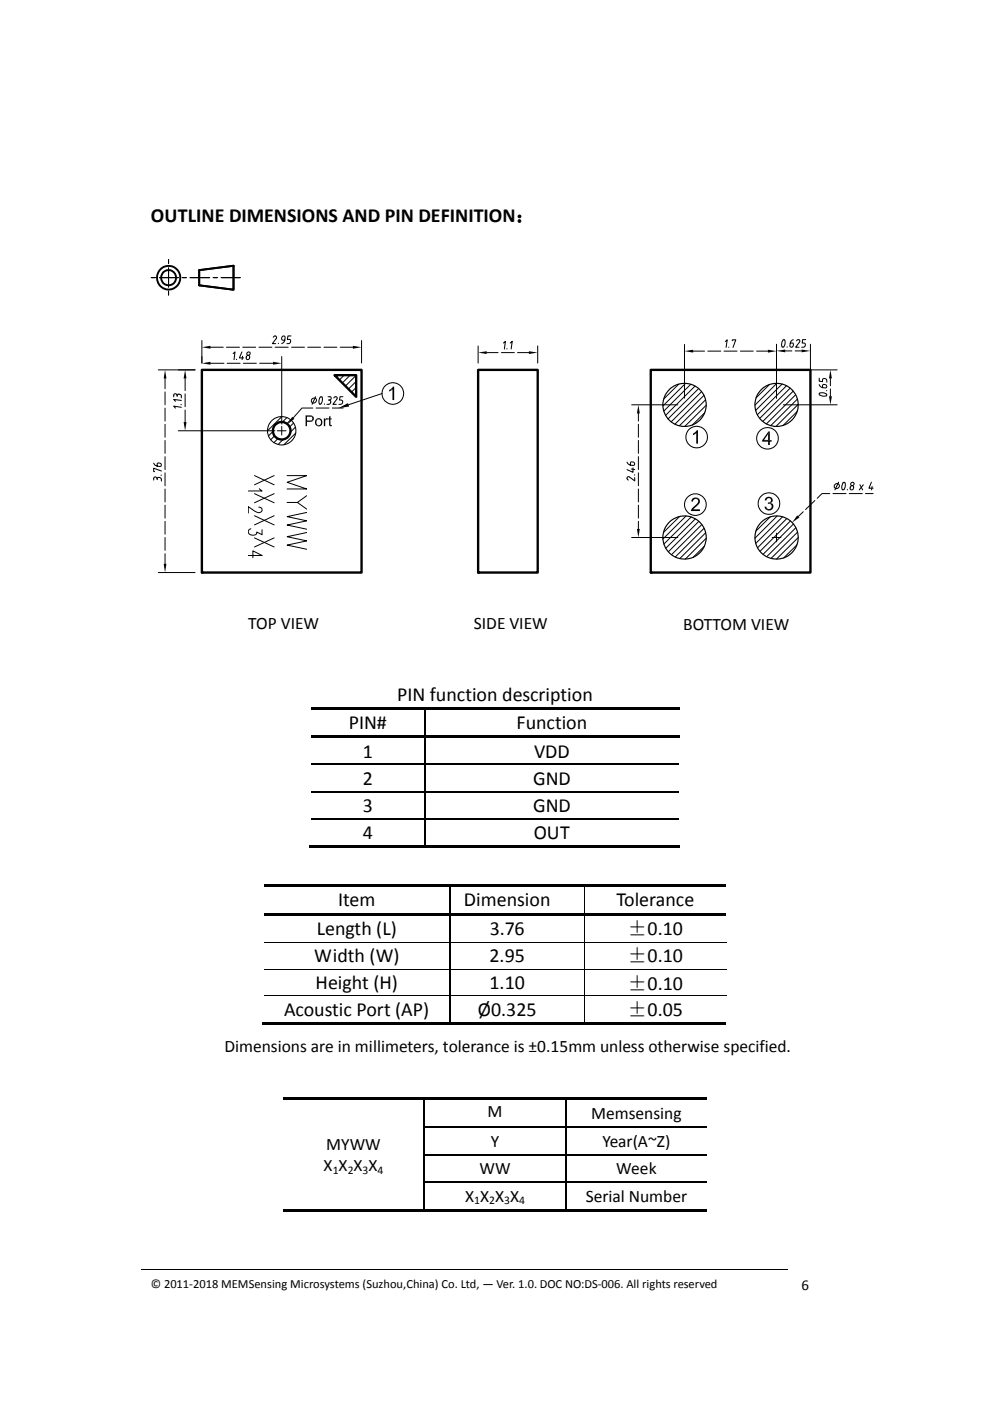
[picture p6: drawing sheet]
<svg xmlns="http://www.w3.org/2000/svg" width="210mm" height="297mm" viewBox="0 0 210 297" stroke-linecap="round" stroke-linejoin="round" font-family="sans-serif">
<g fill="none" stroke="#000" stroke-width=".21">
<path d="M32.1 58.9h.9M33.8 58.9h4.1M35.8 55v.9M35.8 56.8v4.1M38.7 58.9h.8M40.3 58.9h4.2M45.2 58.9h.9M46.9 58.9h4.1M33.6 78.4h7.8M35.8 61.7v.9M42.8 72.2v4.8M44.6 73.6h2.7"/>
<path d="M44.6 77h2.9M48 73.6h2.8M48.2 77h2.7M51.5 73.6h2.7M51.6 77h2.8M54.9 73.6h2.8M55.1 77h2.8M58.4 73.6h2.7M59.8 75.6v14.3M61.8 73.6h2.8M65.3 73.6h2.7M68.7 73.6h2.8"/>
<path d="M71.7 79.5l-.4 .4M72.1 73.6h2.7M73 79.5l-1 1.1M74.3 79.5l-1.7 1.7M75.5 79.6l-2.2 2.3M76.7 72.2v4.8M101.4 73.3v3.7M103.2 74.8h2.4M106.3 74.8h2.8M109.8 74.8h2.4M114 73.3v3.7M145.2 73v11.4"/>
<path d="M147 74.4h2.4M150.1 74.4h2.8M153.6 74.4h2.7M157 74.4h2.8M160.5 74.4h2.4M164.7 73v11.4M166.1 78.4h11.5M166.5 74.4h1.5M168.7 74.4h1.3M171.9 73v11.4M35 80.2v2.2M35 83.1v2.7"/>
<path d="M35 86.5v2.8M35 90v2.7M35 93.4v2.7M35 96.8v2.8M37.8 91.3h20.5M39.3 80.2v2.6M39.3 83.5v2.7M39.3 86.9v2.6M57.9 91.5l-1 .9M58.2 92.4l-.8 .8M58.8 91.3h1.9M58.9 93l-.8 .9"/>
<path d="M59.8 90.4v1.8M59.8 88.3l-3.1 3M60.1 93.2l-1.1 1M60.9 88.5l-1 1M61.7 89l-.9 .8M62.3 89.7l-.9 .8M62.7 90.6l-1.1 1M62.7 91.8l-2.5 2.5M66.3 86.5h-2.2l-1.9 2.1M67 86.5h2.8M70.5 86.5h2.3M75.5 80.9l-1.6 1.6"/>
<path d="M75.5 82.1l-1 1M75.5 83.4l-.3 .4M81 83.4l-7.1 2.4M134 85.8h9.8M135.4 87.7v1.6M135.4 90v2.7M135.4 93.4v2.7M135.4 96.8v2.8M144 81.4l-3.2 3.2M145.4 81.3l-4.8 4.8M146.5 81.5l-5.7 5.7M147.4 81.9l-6.2 6.2"/>
<path d="M148.2 82.4l-6.5 6.4M148.8 83l-6.5 6.5M149.3 83.8l-6.1 6.1M149.5 87.5l-2.6 2.6M149.6 84.8l-5.5 5.5M149.8 85.9l-4.6 4.5M163.2 81.5l-2.8 2.8M164.8 81.3l-4.7 4.6M165.9 81.4l-5.6 5.6M166.1 85.8h11.5M166.8 81.8l-6.2 6.1M167.6 82.3l-6.5 6.4"/>
<path d="M168.3 82.9l-6.5 6.5M168.8 83.7l-6.2 6.2M169.1 87.2l-3 3M169.1 84.6l-5.6 5.7M169.3 85.7l-4.7 4.7M176.1 80.2v1.6M176.1 82.5v1.5M35 100.2v2.8M35 103.7v2.7M35 107.1v2.8M35 110.5v2.8M35 114v2.7"/>
<path d="M35 117.4v2.1M134 114h9.8M135.4 100.2v2.8M135.4 103.7v2.7M135.4 107.1v2.8M135.4 110.5v1.6M144.1 109.5l-3.4 3.4M145.5 109.4l-4.9 4.9M146.6 109.6l-5.8 5.8M147.5 110l-6.3 6.2M148.2 110.5l-6.4 6.5M148.9 111.2l-6.5 6.4"/>
<path d="M149.3 112l-6.1 6.1M149.4 115.8l-2.4 2.3M149.7 112.9l-5.5 5.5M149.8 114.1l-4.4 4.4M163.4 109.6l-3.1 3M163.8 114h1.8M164.7 113.1v1.8M164.8 109.4l-4.7 4.7M166 109.6l-5.7 5.6M166.9 109.9l-6.2 6.2M167.7 110.4l-6.5 6.5M168.3 111.1l-6.5 6.4"/>
<path d="M168.8 111.9l-6.2 6.1M169 115.5l-2.8 2.8M169.2 112.8l-5.6 5.6M169.3 114l-4.6 4.5M170.4 108.5l-1.1 1M172.8 106.1l-1.9 1.9M176 104.6h-1.7l-1 1M176.7 104.6h2.7M180.1 104.6h2.8M183.6 104.6h1.6M33.6 121.4h7.8M56 199.7h98.1"/>
<path d="M123.9 188v5.5M123.9 194.1v5.5M123.9 199.8v5.6M56 205.5h98.1M56 211.1h98.1M123.9 205.5v5.6M123.9 211.2v5.6M30 269.1h137"/>
</g>
<g fill="none" stroke="#000" stroke-width=".4">
<path d="M42.2 57.3l7.3-1v5.1l-7.3-.9z"/>
<circle cx="35.7" cy="58.9" r="2.5"/>
<circle cx="35.8" cy="58.9" r="1.6"/>
</g>
<g fill="none" stroke="#000" stroke-width=".5">
<path d="M42.8 78.4h33.9v43h-33.9zM71 79.5h4.5v4.6zM101.4 78.4h12.6v43h-12.6zM138 78.4h33.9v43h-33.9z"/>
<circle cx="59.8" cy="91.3" r="1.86"/>
</g>
<g fill="#000">
<path d="M66 149.9h78.1v.5h-78.1zM66 155.9h78.1v.5h-78.1zM65.7 179.2h24.3v.6h-24.3zM90 161.9h.2v.3h-.2zM90 167.7h.2v.3h-.2zM90 173.5h.2v.3h-.2zM90 179.2h54.1v.6h-54.1zM56 187.5h68.4v.5h-68.4zM56 193.5h68.4v.6h-68.4zM124.4 187.5h29.7v.5h-29.7zM124.4 193.5h29.7v.6h-29.7zM55.7 216.8h39.6v.5h-39.6z"/>
<path d="M95.3 216.8h24.5v.5h-24.5zM119.5 216.8h4.3v.5h-4.3zM123.8 216.8h.6v.5h-.6zM124.4 216.8h29.7v.5h-29.7zM60 232.7h60.4v.5h-60.4zM89.9 238.8h.2v.3h-.2zM119.9 238.8h.2v.3h-.2zM120.4 232.7h29.6v.5h-29.6zM60 256.4h29.9v.5h-29.9zM89.9 244.7h.2v.2h-.2zM89.9 250.5h.2v.3h-.2zM89.9 256.4h30v.5h-30z"/>
<path d="M119.9 244.7h.2v.2h-.2zM119.9 250.5h.2v.3h-.2zM119.9 256.4h.5v.5h-.5zM120.4 256.4h29.6v.5h-29.6z"/>
<circle cx="42.8" cy="121.4" r=".25"/>
<circle cx="101.4" cy="121.4" r=".25"/>
<circle cx="138" cy="121.4" r=".25"/>
</g>
<g fill="none" stroke="#000" stroke-width=".25">
<path d="M90.1 150.4v5.5M90.1 156.4v5.5M66 162.1h24M66 167.8h24M66 173.6h24M90.1 162.2v5.5M90.1 168v5.5M90.1 173.8v5.4M90.2 162.1h53.9M90.2 167.8h53.9M90.2 173.6h53.9M95.4 188v5.5"/>
<path d="M95.4 194.1v5.5M95.4 199.8v5.6M95.4 205.5v5.6M95.4 211.2v5.6M90 233.2v5.6M90 239.1v5.6M90.1 239h29.8M120 233.2v5.6M120 239.1v5.6M120.1 239h29.9M90 244.9v5.6M90 250.8v5.6"/>
<path d="M90.1 244.8h29.8M90.1 250.7h29.8M120 244.9v5.6M120 250.8v5.6M120.1 244.8h29.9M120.1 250.7h29.9"/>
<circle cx="145.2" cy="85.8" r="4.6"/>
<circle cx="164.7" cy="85.8" r="4.6"/>
<circle cx="145.2" cy="114" r="4.6"/>
<circle cx="164.7" cy="114" r="4.6"/>
</g>
<g fill="none" stroke="#000" stroke-width=".22">
<path d="M49.4 75l.4-.4-.2 1.6M50.2 76.2h.1M51.3 74.6l-.5 1.3h.9M51.5 75.5l-.1 .7M58 71.5a.36 .36 0 0 1 .4-.3 .36 .36 0 0 1 .2 .6l-.8 1.1h.7M59.1 72.8l-.1 .1M60.4 72.1h-.4a.42 .42 0 0 1-.2-.6 .42 .42 0 0 1 .7 0l-.2 .9-.5 .5M61.7 71.2h-.6l-.1 .8h.4a.5 .5 0 0 1 .2 .5 .5 .5 0 0 1-.4 .4h-.3M106.8 72.7l.4-.3-.2 1.6M107.5 73.9v.1M108.2 72.7l.4-.3-.2 1.6M153.8 72.4l.4-.3-.2 1.6"/>
<path d="M154.6 73.6v.1M155.3 72.2v-.1h.8l-.6 1.6M166.1 72.1l.2-.1a1.21 1.21 0 0 1-.2 1.6 .85 .85 0 0 1-.2-1.3zM167 73.5l-.1 .1M168.3 72a1.23 1.23 0 0 0-.7 1.5 .45 .45 0 0 0 .6-.1 .45 .45 0 0 0-.1-.7h-.5M169 72.3a.35 .35 0 0 1 .4-.3 .35 .35 0 0 1 .2 .5l-.8 1.1h.7M170.9 72h-.7l-.1 .7h.5a.5 .5 0 0 1 .2 .5 .5 .5 0 0 1-.4 .4h-.4M32.6 98.2a1.25 1.25 0 0 0 1.5 .7 .45 .45 0 0 0-.1-.7 .45 .45 0 0 0-.7 .2v.4M34.2 99.9l-1.6-.6v.7h.2M37.6 83.9a.45 .45 0 0 1 .5-.3 .45 .45 0 0 1 .4 .4v.4M37.6 83.9a.36 .36 0 0 0-.3-.4 .36 .36 0 0 0-.4 .3v.3M37.6 83.9v.2"/>
<path d="M38.4 85.8h.1M38.5 86.4l-1.6-.3 .3 .4M38.5 84.9l-1.6-.2 .3 .4M67 84.1l-.8 1.6M67.9 84.2l.2-.1a.83 .83 0 0 1 .1 1.3l-.3 .3a.96 .96 0 0 1 0-1.5zM68.8 85.6v.1M69.6 84.1h.4a.36 .36 0 0 1 .2 .4 .36 .36 0 0 1-.4 .3M69.7 84.8h.1M69.8 84.8a.47 .47 0 0 1 .3 .5 .47 .47 0 0 1-.4 .4h-.4M70.8 84.4a.36 .36 0 0 1 .5-.3 .36 .36 0 0 1 .1 .5l-.8 1.1h.7M72.7 84.1h-.6l-.1 .7h.4a.47 .47 0 0 1 .3 .5 .47 .47 0 0 1-.5 .4h-.3M133 98l.5 .6 .8 .1a.43 .43 0 0 0 .2-.7 .43 .43 0 0 0-.7 0l-.1 .6"/>
<path d="M133.9 99.4l.7 .1M134.3 99.2v.9l-1.3-.5M173.8 83.4a1.19 1.19 0 0 1 1.6 .4 1.2 1.2 0 0 1-1.6-.2zM173.8 80.2v.6l.7 .1v-.3a.47 .47 0 0 1 .5-.4 .47 .47 0 0 1 .4 .5v.3M173.8 81.5l.3 .5 .9 .3a.43 .43 0 0 0 .2-.7 .43 .43 0 0 0-.7 0v.6M175.3 82.8h.1M33.3 101.5a.45 .45 0 0 1 .5-.3 .45 .45 0 0 1 .4 .4v.4M33.3 101.5a.37 .37 0 0 0-.3-.4 .37 .37 0 0 0-.4 .3v.4M33.3 101.5v.2M34.1 100.8h.1M134.5 100.7h.1M134.6 101.3v.7l-1.1-.8a.34 .34 0 0 0-.4 0 .34 .34 0 0 0 0 .4l.2 .2"/>
<path d="M177.9 102.2l-.8 1.7M178.8 102.3h.2a1.03 1.03 0 0 1-.2 1.6 1.24 1.24 0 0 1 0-1.6zM179.7 103.8v.1M182.4 102.8l.6 1.1M183.1 102.8l-.9 1.1M184.8 102.2l-.5 1.3h.9M185 103.1l-.1 .8"/>
<circle cx="52.6" cy="75.8" r=".42"/>
<circle cx="52.7" cy="75" r=".37"/>
<circle cx="59.8" cy="91.3" r="3"/>
<circle cx="66.6" cy="85" r=".55"/>
<circle cx="83.3" cy="83.4" r="2.29"/>
<circle cx="147.8" cy="92.7" r="2.29"/>
<circle cx="162.8" cy="92.9" r="2.29"/>
<circle cx="147.5" cy="107" r="2.29"/>
<circle cx="163.1" cy="106.8" r="2.3"/>
<circle cx="177.5" cy="103.1" r=".55"/>
<circle cx="180.7" cy="103.4" r=".42"/>
<circle cx="180.8" cy="102.6" r=".37"/>
</g>
<g fill="#000">
<path d="M42.8 73.6l1.8-.3v.6zM42.8 77l1.8-.3v.6zM57.9 76.7l1.9 .3-1.9 .3zM74.8 73.3l1.9 .3-1.9 .3zM101.4 74.8l1.8-.3v.6zM112.2 74.5l1.8 .3-1.8 .3zM145.2 74.4l1.8-.3v.7zM162.9 74.1l1.8 .3-1.8 .4zM164.7 74.4l1.8-.3v.6zM170 74.1l1.9 .3-1.9 .3zM35 78.4l.3 1.8h-.6zM39.3 78.4l.3 1.8h-.7z"/>
<path d="M38.9 89.5h.7l-.3 1.8zM62 88.4l.4 .4-1.4 1.1zM71.8 86.6l2-1.1 .3 .7zM135.4 85.8l.3 1.9h-.6zM175.8 84h.6l-.3 1.8zM176.1 78.4l.3 1.8h-.6zM34.7 119.5h.6l-.3 1.9zM135.1 112.1h.6l-.3 1.9zM169.1 109.3l.4 .4-1.5 1.1z"/>
<path d="M64.8 88.1h1.2l.4 .2h-1.3v.9h1.3l-.5 .2h-.8v1h-.3z" fill-rule="evenodd"/>
<path d="M65.7 88.3h.7l.2 .4-.1 .4-1.4 .1h.8a.42 .42 0 0 0 .3-.6 .42 .42 0 0 0-.5-.3z" fill-rule="evenodd"/>
<path d="M67 89l.6-.1a.66 .66 0 0 0-.5 .6 .66 .66 0 0 0 .5 .7l-.7-.2-.1-.6z" fill-rule="evenodd"/>
<path d="M67.1 88.9a.78 .78 0 0 1 .8-.2 .78 .78 0 0 1 .5 .7l-.1 .5-.3 .4-.5 .1-.5-.2h.6a.69 .69 0 0 0 .5-.7 .69 .69 0 0 0-.4-.6z" fill-rule="evenodd"/>
<path d="M68.7 88.7h.2v.2h.4l-.3 .4v1.1h-.3z" fill-rule="evenodd"/>
<path d="M69.1 88.7l.5 .1-.1 .2-.6-.1z" fill-rule="evenodd"/>
<path d="M69.8 88.3l.3-.2v.6h.3v.2h-.3v1.1l.2 .1-.5-.1v-1.1h-.2v-.2h.2z" fill-rule="evenodd"/>
<path d="M69.8 90.1h.6v.3l-.4-.1z" fill-rule="evenodd"/>
<path d="M82.6 82.7l.6-.1-.6 .4z" fill-rule="evenodd"/>
<path d="M82.8 82.6l.6-.6h.2v2.8h-.4v-2.2z" fill-rule="evenodd"/>
<path d="M147 91.9l.7-.1-.7 .5z" fill-rule="evenodd"/>
<path d="M147.2 91.8l.6-.6h.2v2.9h-.3v-2.3z" fill-rule="evenodd"/>
<path d="M163 91.5h.3l-1.3 1.8h1.7v.3h-.4v.7h-.4v-.7h-1.2v-.3z" fill-rule="evenodd"/>
<path d="M163.3 91.5v1.8h-1.3h.9v-1.3z" fill-rule="evenodd"/>
<path d="M146.9 105.7l.8-.2 .6 .3h-.9l-.3 .2-.1 .3h-.4z" fill-rule="evenodd"/>
<path d="M147.6 105.8h.7a.87 .87 0 0 1-.2 1.2l-1.1 1h1.5v.4h-1.9l.2-.6 .8-.8a.65 .65 0 0 0 .5-.6 .65 .65 0 0 0-.5-.6z" fill-rule="evenodd"/>
<path d="M162.3 105.7l.8-.1-.4 .2-.1 .3h-.4z" fill-rule="evenodd"/>
<path d="M162.2 107.4h.3l.2 .4 .4 .2h-.7z" fill-rule="evenodd"/>
<path d="M162.9 106.5l.7 .1h-.1l.3 .2h-.9z" fill-rule="evenodd"/>
<path d="M162.5 105.5a.78 .78 0 0 1 1.1 0 .78 .78 0 0 1 0 1.1l-.6-.1a.47 .47 0 0 0 .5-.4 .47 .47 0 0 0-.4-.5z" fill-rule="evenodd"/>
<path d="M163.1 106.8h.7a.91 .91 0 0 1-.1 1.3 .91 .91 0 0 1-1.3-.1h.8a.58 .58 0 0 0 .5-.7 .58 .58 0 0 0-.6-.5z" fill-rule="evenodd"/>
</g>
<g fill="#fff">
<path d="M44.4 217.8h126.5v8h-126.5z"/>
<path d="M50.1 128h21.4v7.9h-21.4z"/>
<path d="M142.4 128.3h33.1v8h-33.1z"/>
<path d="M98 128h21.3v7.9h-21.3z"/>
</g>
<g fill="none" stroke="#000" stroke-width=".21">
<path d="M52.7 117.8h2.9l-2-1v1.5M53.2 112.1a.64 .64 0 0 0-.6 .6 .64 .64 0 0 0 .5 .7l.4 .1a.84 .84 0 0 0 1-.4v-.3l1.1 .6v-1.1M54 100.8l4.1 2M54 104.7l4.1 1.9M54 109.3l4.1 2M54 114l4.1 2M54.9 107.5l.4 .1a.65 .65 0 0 1 .1 .9 .65 .65 0 0 1-.9 .1l-1.8-1.2v1.4M55 103.6l.6 .5h-2.9M58.1 100.8l-4.1 2M58.1 104.7l-4.1 1.9M58.1 109.3l-4.1 2M58.1 114l-4.1 2"/>
<path d="M60.9 100.8h4.2l-4.2 1.5 4.2 1.4h-4.2M60.9 106.5h2.2M65.1 105.1l-2 1.4 2 1.5M65.1 108.6l-4.2 .9 4.2 .9-4.2 .9 4.2 .9M65.1 112.9l-4.2 .9 4.2 .9-4.2 .9 4.2 .9"/>
</g>
<g font-size="4.2">
<text x="32" y="47.1">OUTLINE DIMENSIONS AND PIN DEFINITION：</text>
<text x="84.3" y="148.6">PIN function description</text>
<text x="74" y="154.6">PIN#</text>
<text x="109.6" y="154.6">Function</text>
<text x="76.9" y="160.6">1</text>
<text x="113.3" y="160.6">VDD</text>
<text x="76.9" y="166.4">2</text>
<text x="113.1" y="166.4">GND</text>
<text x="76.9" y="172.2">3</text>
<text x="113.1" y="172.2">GND</text>
<text x="76.9" y="177.9">4</text>
<text x="113.2" y="177.9">OUT</text>
<text x="71.7" y="192.2">Item</text>
<text x="98.4" y="192.2">Dimension</text>
<text x="130.7" y="192.2">Tolerance</text>
<text x="67.2" y="198.3">Length (L)</text>
<text x="103.9" y="198.3">3.76</text>
<text x="133.1" y="198.3">±0.10</text>
<text x="66.6" y="204">Width (W)</text>
<text x="66.9" y="209.7">Height (H)</text>
<text x="103.8" y="204">2.95</text>
<text x="103.8" y="209.7">1.10</text>
<text x="133.1" y="204.1">±0.10</text>
<text x="133.1" y="209.8">±0.10</text>
<text x="60.3" y="215.4">Acoustic Port (AP)</text>
<text x="101.4" y="215.4">Ø0.325</text>
<text x="133.1" y="215.5">±0.05</text>
</g>
<g font-size="3.7">
<text x="52.7" y="133.3">TOP VIEW</text>
<text x="100.5" y="133.3">SIDE VIEW</text>
<text x="144.9" y="133.6">BOTTOM VIEW</text>
<text x="47.6" y="223.1">Dimensions are in millimeters, tolerance is ±0.15mm unless otherwise specified.</text>
<text x="103.4" y="236.7">M</text>
<text x="125.4" y="237.2">Memsensing</text>
<text x="69.2" y="243.8">MYWW</text>
<text x="104.1" y="243.1">Y</text>
<text x="127.8" y="243.1">Year(A~Z)</text>
<text x="68.6" y="248.3">X X X X</text>
<text x="101.7" y="249">WW</text>
<text x="130.7" y="249">Week</text>
<text x="98.7" y="254.8">X X X X</text>
<text x="124.2" y="254.8">Serial Number</text>
</g>
<text font-size="3.2" x="170" y="273.5">6</text>
<text font-size="2.6" x="32" y="273">© 2011‐2018 MEMSensing Microsystems (Suzhou,China) Co. Ltd, — Ver. 1.0. DOC NO:DS‐006. All rights reserved</text>
<g font-size="2.5">
<text x="70.6" y="248.8">1</text>
<text x="73.7" y="248.8">2</text>
<text x="76.9" y="248.8">3</text>
<text x="80.1" y="248.8">4</text>
<text x="100.6" y="255.4">1</text>
<text x="103.8" y="255.4">2</text>
<text x="106.9" y="255.4">3</text>
<text x="110.1" y="255.4">4</text>
</g>
</svg>
